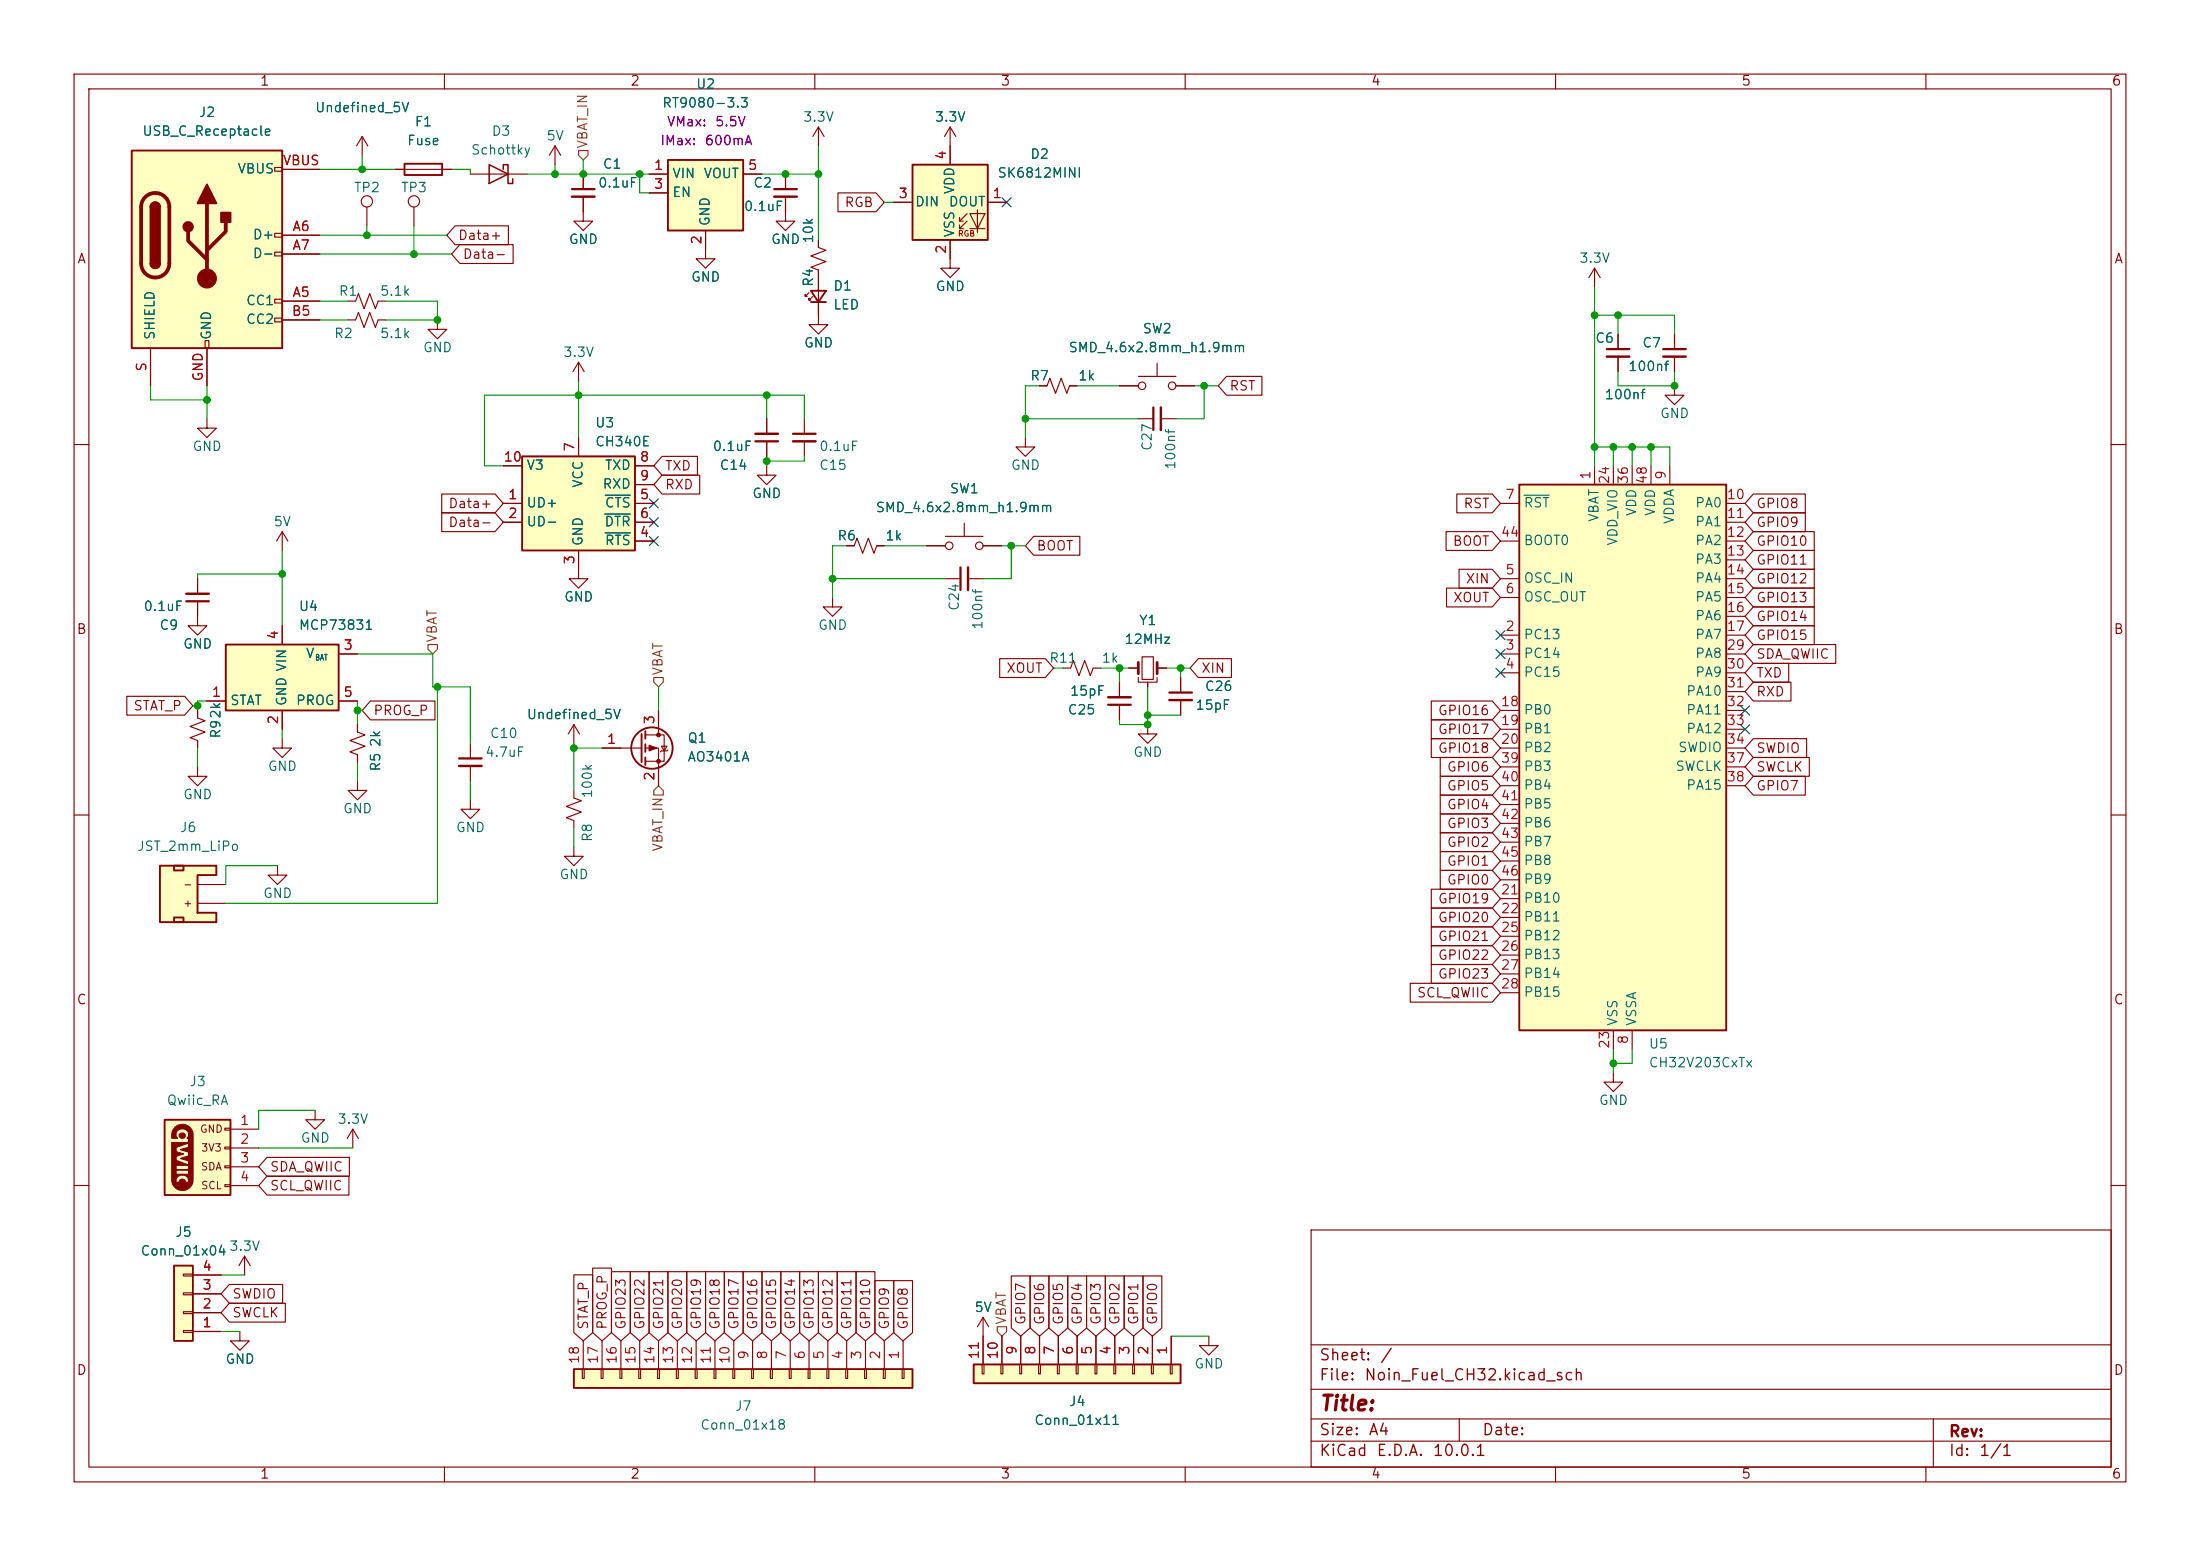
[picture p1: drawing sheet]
<svg xmlns="http://www.w3.org/2000/svg" width="297mm" height="210mm" viewBox="0 0 297 210" stroke-linecap="round" stroke-linejoin="round" font-family="sans-serif">
<g fill="none" stroke="#840000" stroke-width=".15">
<path d="M10 10h277v190h-277zM12 12h273v186h-273zM60 10v2M110 10v2M160 10v2M210 10v2M260 10v2M108.6 56.5v2M108.6 59.6v2M10 60h2M285 60h2M10 110h2"/>
<path d="M285 110h2M10 160h2M177 166h108v32h-108zM285 160h2M60 198v2M110 198v2M160 198v2M177 194.5h108M177 191.5h108M177 187.5h108M177 181.5h108M197 191.5v3"/>
<path d="M210 198v2M260 198v2M261 191.5v6.5"/>
</g>
<path d="M107.1 58.5h3" fill="none" stroke="#840000" stroke-width=".3"/>
<path d="M107.1 59.6h3" fill="none" stroke="#840000" stroke-width=".33"/>
<path d="M123.2 22.2h10.1v10.2h-10.1z" fill="#ffffc2"/>
<g fill="none" stroke="#840000" stroke-width=".15">
<path d="M128.3 19.7v2.5M106 28.6v1.2h1.3l-1.3 1.3-1.2-1.3h1.2M120.6 27.3h2.6M128.3 32.4v2.5M129.5 29.8h.5M129.5 30.9h.5M130.6 28.8l-1.1 1v-.5M130.6 29.8l-1.1 1.1v-.5M130.9 28.8h2.1l-1 2.1zM130.9 30.9h2.1M132 28.3v3.1M133.3 27.3h2.6"/>
<path d="M215.3 36.2l-.8 1.3M215.3 36.2l.7 1.3M215.3 36.2v2.5M153.7 56.5h2M156.7 56.5h2M226.1 52.1v1.2h1.2l-1.2 1.3-1.3-1.3h1.3M226.1 45.1v2M226.1 48.1v2.1M114.3 73.7h1l.4-1.1 .8 2.1 .7-2.1 .8 2.1 .4-1h1M125.1 73.7h2.5M127.6 78.1h2.1M127.6 72.4h5.1"/>
<path d="M130.2 70.6v1.8M130.7 78.1h2M132.7 73.7h2.6M151.1 92.1v2M151.1 95.1v2.1"/>
<circle cx="128.1" cy="73.7" r=".51"/>
<circle cx="132.2" cy="73.7" r=".51"/>
</g>
<path d="M123.2 22.2h10.1v10.2h-10.1z" fill="none" stroke="#840000" stroke-width=".25"/>
<path d="M155.7 55v3M224.5 47.1h3.1M129.7 76.6v3M149.6 95.1h3.1" fill="none" stroke="#840000" stroke-width=".3"/>
<path d="M156.7 55v3M224.5 48.1h3.1M130.7 76.6v3M149.6 94.1h3.1" fill="none" stroke="#840000" stroke-width=".33"/>
<path d="M90.2 21.6h10.1v9.5h-10.1z" fill="#ffffc2"/>
<path d="M90.2 21.6h10.1v9.5h-10.1z" fill="none" stroke="#840000" stroke-width=".25"/>
<g fill="none" stroke="#840000" stroke-width=".15">
<path d="M48.9 18.4l-.8 1.3M48.9 18.4l.8 1.3M48.9 18.4v2.6M128.3 17.1l-.8 1.3M128.3 17.1l.7 1.3M128.3 17.1v2.6M78.7 26.5v3.3h1.3l-1.3 1.3-1.2-1.3h1.2M78.7 23.5v2M87.6 23.5h2.6M87.6 26h2.6M95.2 31.1v3.8h1.3l-1.3 1.3-1.2-1.3h1.2M100.3 23.5h2.6"/>
<path d="M110.5 32.4v1l1 .4-2 .7 2 .8-2 .8 1 .3v1.1M140.3 52.1h1.1l.3-1 .8 2 .8-2 .7 2 .4-1h1M151.1 52.1h2.6M153.7 50.8h5M156.2 49v1.8M158.7 52.1h2.6M218.4 45.1v2M218.4 48.1v2.1M77.5 97.8l-.8 1.3M77.5 97.8l.7 1.3M77.5 97.8v2.5M152.4 90.2h1.3"/>
<path d="M153.7 91.4v.7h2.5v-.7M154.2 88.6h1.5v3.1h-1.5zM154.9 97.8v1.3h1.3l-1.3 1.2-1.2-1.2h1.2M154.9 92.1v.6M156.2 90.2h1.3M159.4 91.4v2.1M159.4 94.5v2M217.8 144.8v1.3h1.3l-1.3 1.2-1.3-1.2h1.3M132.7 177.8l-.7 1.3M132.7 177.8l.8 1.3M132.7 177.8v2.5"/>
<circle cx="154.2" cy="52.1" r=".51"/>
<circle cx="158.2" cy="52.1" r=".51"/>
</g>
<path d="M77.2 25.5h3.1M216.9 47.1h3.1M157.9 93.5h3" fill="none" stroke="#840000" stroke-width=".3"/>
<path d="M77.2 26.5h3.1M216.9 48.1h3.1M157.9 94.5h3" fill="none" stroke="#840000" stroke-width=".33"/>
<path d="M153.7 89.4v1.5M156.2 89.4v1.5" fill="none" stroke="#840000" stroke-width=".38"/>
<path d="M131.4 184.2h28v2.5h-28z" fill="#ffffc2"/>
<path d="M54.6 22.1h5.1v1.5h-5.1zM109.5 39.2h2l-1 1.6zM109.5 40.8h2M131.4 184.2h28v2.5h-28z" fill="none" stroke="#840000" stroke-width=".25"/>
<g fill="none" stroke="#840000" stroke-width=".15">
<path d="M53.3 22.9h7.7M106 23.5v2M106 26.5v2.1M109.2 39.5l-.5 .5v-.2v.2h.3M110.5 37.5v6.3h1.3l-1.3 1.3-1.3-1.3h1.3M128.3 34.9v1.3h1.2l-1.2 1.3-1.3-1.3h1.3M109.7 40l-.5 .5v-.2v.2h.3M138.4 59.1v1.2h1.3l-1.3 1.3-1.2-1.3h1.2M143.5 90.2h1l.4-1 .8 2 .7-2 .8 2 .4-1h1M132.6 184.2h.2v1.2h-.2zM132.7 180.3v3.9M135.1 184.2h.3v1.2h-.3z"/>
<path d="M135.3 180.3v3.9M137.7 184.2h.2v1.2h-.2zM137.8 180.3v3.9M140.2 184.2h.3v1.2h-.3zM140.3 180.3v3.9M142.7 184.2h.3v1.2h-.3zM142.9 180.3v3.9M145.3 184.2h.2v1.2h-.2zM145.4 180.3v3.9M147.8 184.2h.3v1.2h-.3zM148 180.3v3.9M150.4 184.2h.2v1.2h-.2z"/>
<path d="M150.5 180.3v3.9M152.9 184.2h.3v1.2h-.3zM153 180.3v3.9M155.4 184.2h.3v1.2h-.3zM155.6 180.3v3.9M158 184.2h.2v1.2h-.2zM158.1 180.3v3.9M163.2 180.3v1.3h1.3l-1.3 1.3-1.3-1.3h1.3"/>
</g>
<path d="M104.5 25.5h3.1" fill="none" stroke="#840000" stroke-width=".3"/>
<path d="M104.5 26.5h3.1" fill="none" stroke="#840000" stroke-width=".33"/>
<path d="M205.1 65.4h27.9v73.7h-27.9z" fill="#ffffc2"/>
<path d="M205.1 65.4h27.9v73.7h-27.9z" fill="none" stroke="#840000" stroke-width=".25"/>
<g fill="none" stroke="#840000" stroke-width=".15">
<path d="M110.5 17.1l-.8 1.3M110.5 17.1l.8 1.3M110.5 17.1v2.6M103.5 56.5v2M103.5 59.6v2M78.1 76.8v1.3h1.3l-1.3 1.3-1.3-1.3h1.3M103.5 62.9v1.2h1.3l-1.3 1.3-1.3-1.3h1.3M202.6 73h2.5M202.6 78.1h2.5M202.6 67.9h2.5M215.3 62.9v2.5M217.8 62.9v2.5"/>
<path d="M220.3 62.9v2.5M222.9 62.9v2.5M225.4 62.9v2.5M233 73h2.6M233 78.1h2.6M233 67.9h2.6M233 70.5h2.6M233 75.6h2.6M112.4 80.6v1.3h1.3l-1.3 1.3-1.3-1.3h1.3M202.6 85.7h2.5M202.6 88.3h2.5M202.6 90.8h2.5"/>
<path d="M202.6 80.6h2.5M202.6 95.9h2.5M202.6 98.4h2.5M233 85.7h2.6M233 88.3h2.6M233 90.8h2.6M233 80.6h2.6M233 83.2h2.6M233 95.9h2.6M233 98.4h2.6M233 93.3h2.6M202.6 101h2.5"/>
<path d="M202.6 103.5h2.5M202.6 106h2.5M202.6 108.6h2.5M202.6 111.1h2.5M202.6 113.7h2.5M202.6 116.2h2.5M202.6 118.7h2.5M233 101h2.6M233 103.5h2.6M233 106h2.6M202.6 121.3h2.5M202.6 123.8h2.5"/>
<path d="M202.6 126.4h2.5M202.6 128.9h2.5M202.6 131.4h2.5M202.6 134h2.5M217.8 139.1v2.5M220.3 139.1v2.5"/>
</g>
<path d="M205.7 66.8h3.4" fill="none" stroke="#006464" stroke-width=".15"/>
<path d="M102 59.6h3" fill="none" stroke="#840000" stroke-width=".3"/>
<path d="M102 58.5h3" fill="none" stroke="#840000" stroke-width=".33"/>
<path d="M70.5 61.6h15.2v12.7h-15.2z" fill="#ffffc2"/>
<path d="M70.5 61.6h15.2v12.7h-15.2z" fill="none" stroke="#840000" stroke-width=".25"/>
<path d="M78.1 59.1v2.5M67.9 67.9h2.6M67.9 70.5h2.6M67.9 62.9h2.6M78.1 74.3v2.5M85.7 67.9h2.6M85.7 70.5h2.6M85.7 73h2.6M85.7 62.9h2.6M85.7 65.4h2.6" fill="none" stroke="#840000" stroke-width=".15"/>
<path d="M81.6 69.4h3.5M81.7 71.9h3.4M81.7 66.8h3.4" fill="none" stroke="#006464" stroke-width=".15"/>
<path d="M30.5 87h15.2v8.9h-15.2z" fill="#ffffc2"/>
<path d="M30.5 87h15.2v8.9h-15.2z" fill="none" stroke="#840000" stroke-width=".25"/>
<path d="M26.7 78.1v2M38.1 71.8v2.5M38.1 71.8l-.8 1.2M38.1 71.8l.8 1.2M26.7 81.2v3.3h1.2l-1.2 1.2-1.3-1.2h1.3M26.7 95.9v1l1 .4-2 .7 2 .8-2 .8 1 .3v1.1M27.9 94.6h2.6M38.1 99.7v1.3h1.3l-1.3 1.2-1.3-1.2h1.3M38.1 84.5v2.5M38.1 95.9v2.5M45.7 94.6h2.6M45.7 88.3h2.6" fill="none" stroke="#840000" stroke-width=".15"/>
<path d="M25.1 81.2h3.1" fill="none" stroke="#840000" stroke-width=".3"/>
<path d="M25.1 80.1h3.1" fill="none" stroke="#840000" stroke-width=".33"/>
<path d="M22.2 151.1h8.9v10.2h-8.9z" fill="#ffffc2"/>
<g fill="#840000" stroke="#840000" stroke-width=".14">
<path d="M23.6 152.2a1.46 1.46 0 0 1 2.5 .8v6.3a1.45 1.45 0 0 1-1.4 1.4 1.45 1.45 0 0 1-1.5-1.3v-5.2h2.2v.1l-1.6 .6v.5l1 .3-1 .4v2.4h.8v.1a.8 .8 0 0 0-.8 1h.4a.4 .4 0 0 1 .4-.5 .4 .4 0 0 1 .4 .5h.5a.82 .82 0 0 0-.9-1v-.1h.8v-.6h-1.6v-.1h1.6v-.5h-1.6v-.7l1.6 .6v-.5l-1.1-.3 1.1-.4v-.5l-1.1-.3 1.1-.4v-1.2h-.2a.82 .82 0 0 0-.4-1.3 .82 .82 0 0 0-1 .8l.2 .5h-.8l.1-.9z"/>
<circle cx="24.6" cy="153.3" r=".4"/>
</g>
<path d="M22.2 151.1h8.9v10.2h-8.9z" fill="none" stroke="#840000" stroke-width=".25"/>
<path d="M30.4 159.9h.7v.2h-.7zM30.4 157.4h.7v.2h-.7zM30.4 154.8h.7v.3h-.7zM30.4 152.3h.7v.2h-.7zM31.1 152.4h3.8M31.1 154.9h3.8M31.1 157.5h3.8M42.5 149.9v1.2h1.3l-1.3 1.3-1.2-1.3h1.2M47.6 152.4l-.7 1.3M47.6 152.4l.8 1.3M47.6 152.4v2.5M31.1 160h3.8" fill="none" stroke="#840000" stroke-width=".15"/>
<path d="M21.6 116.8h7.6v1.3h-2.5v5.1h2.5v1.3h-7.6z" fill="#ffffc2"/>
<path d="M21.6 116.8h7.6v1.3h-2.5v5.1h2.5v1.3h-7.6zM23.5 116.8h1.3v.7h-1.3zM23.5 123.8h1.3v.7h-1.3z" fill="none" stroke="#840000" stroke-width=".25"/>
<path d="M27.9 56.5v1.3h1.3l-1.3 1.3-1.2-1.3h1.2M48.3 97.8v1l1 .4-2.1 .7 2.1 .8-2.1 .8 1.1 .4v1M26.7 103.5v1.3h1.2l-1.2 1.2-1.3-1.2h1.3M26.7 119.4h3.8M37.5 116.8v1.3h1.2l-1.2 1.3-1.3-1.3h1.3M48.3 105.4v1.3h1.2l-1.2 1.3-1.3-1.3h1.3M63.5 108v1.2h1.3l-1.3 1.3-1.3-1.3h1.3M63.5 100.3v2.1M63.5 103.4v2M26.7 121.9h3.8" fill="none" stroke="#840000" stroke-width=".15"/>
<path d="M62 102.4h3" fill="none" stroke="#840000" stroke-width=".3"/>
<path d="M62 103.4h3" fill="none" stroke="#840000" stroke-width=".33"/>
<path d="M23.5 170.8h2.5v10.2h-2.5z" fill="#ffffc2"/>
<path d="M23.5 170.8h2.5v10.2h-2.5z" fill="none" stroke="#840000" stroke-width=".25"/>
<path d="M24.8 179.6h1.2v.2h-1.2zM24.8 177h1.2v.3h-1.2zM24.8 174.5h1.2v.3h-1.2zM24.8 172h1.2v.2h-1.2zM26 179.7h3.8M26 177.2h3.8M26 174.6h3.8M26 172.1h3.8M32.4 179.7v1.3h1.3l-1.3 1.2-1.3-1.2h1.3M33 169.5l-.7 1.3M33 169.5l.8 1.3M33 169.5v2.6" fill="none" stroke="#840000" stroke-width=".15"/>
<path d="M77.5 184.8h45.7v2.5h-45.7z" fill="#ffffc2"/>
<g fill="none" stroke="#840000" stroke-width=".25">
<path d="M86.6 99.1v3.8M87.1 98.7v1M87.1 100.5v1M87.1 102.2v1.1M77.5 184.8h45.7v2.5h-45.7z"/>
<circle cx="88" cy="101" r="2.79"/>
</g>
<g fill="none" stroke="#840000" stroke-width=".15">
<path d="M74.9 19.7l-.7 1.3M74.9 19.7l.8 1.3M74.9 19.7v2.5M55.9 27.9v2.6M63.5 23.5h7.6M47 40.6h1l.4-1 .7 2.1 .8-2.1 .8 2.1 .4-1.1h1M59.1 43.2v1.3h1.2l-1.2 1.2-1.3-1.2h1.3M78.1 48.9l-.8 1.3M78.1 48.9l.8 1.3M78.1 48.9v2.5M87.1 99.2h2.6v3.5h-2.6M88.9 95.9v3.3"/>
<path d="M77.5 114.3v1.3h1.2l-1.2 1.2-1.3-1.2h1.3M77.5 106.7v1l1 .4-2 .7 2 .8-2 .8 1 .3v1.1M81.3 101h5.3M87.1 101h1.8v5M89.3 100.7h.7l-.3 .6zM90.2 101.2l-.2 .1h-.7l-.1 .2M78.6 184.8h.3v1.3h-.3zM78.7 181v3.8M81.2 184.8h.2v1.3h-.2zM81.3 181v3.8M83.7 184.8h.2v1.3h-.2zM83.8 181v3.8"/>
<path d="M86.2 184.8h.3v1.3h-.3zM86.4 181v3.8M88.8 184.8h.2v1.3h-.2zM88.9 181v3.8M91.3 184.8h.3v1.3h-.3zM91.4 181v3.8M93.9 184.8h.2v1.3h-.2zM94 181v3.8M96.4 184.8h.2v1.3h-.2zM96.5 181v3.8M98.9 184.8h.3v1.3h-.3zM99.1 181v3.8"/>
<path d="M101.5 184.8h.2v1.3h-.2zM101.6 181v3.8M104 184.8h.3v1.3h-.3zM104.1 181v3.8M106.6 184.8h.2v1.3h-.2zM106.7 181v3.8M109.1 184.8h.2v1.3h-.2zM109.2 181v3.8M111.6 184.8h.3v1.3h-.3zM111.8 181v3.8M114.2 184.8h.2v1.3h-.2zM114.3 181v3.8"/>
<path d="M116.7 184.8h.3v1.3h-.3zM116.8 181v3.8M119.3 184.8h.2v1.3h-.2zM119.4 181v3.8M121.8 184.8h.2v1.3h-.2zM121.9 181v3.8"/>
<circle cx="55.9" cy="27.2" r=".76"/>
</g>
<g fill="#840000" stroke="#840000" stroke-width=".15">
<path d="M87.6 100.6l1 .4-1 .3z"/>
<circle cx="88.9" cy="99.2" r=".25"/>
<circle cx="88.9" cy="102.7" r=".25"/>
</g>
<path d="M66 22.2l2.6 1.3-2.6 1.3zM67.9 22.9v-.7h.7v2.6h.6v-.7" fill="none" stroke="#840000" stroke-width=".2"/>
<path d="M17.8 20.3h20.3v26.7h-20.3z" fill="#ffffc2"/>
<g fill="none" stroke="#840000" stroke-width=".15">
<path d="M128.3 19.7v2.5M37.1 22.6h1v.5h-1zM37.1 31.5h1v.5h-1zM37.1 34h1v.5h-1zM38.1 31.8h5.1M38.1 34.3h5.1M38.1 22.9h5.1M49.5 27.9v2.6M53.3 22.9h1.3M59.7 22.9h1.3M61.4 30.5h7.2v2.5h-7.2l-1.1-1.2zM62.1 33h7.2v2.6h-7.2l-1.1-1.3z"/>
<path d="M78.7 23.5v2M78.7 26.5v2.1M87.6 23.5h2.6M87.6 26h2.6M95.2 31.1v2.6M100.3 23.5h2.6M106 23.5v2M106 26.5v2.1M110.5 32.4v1M110.5 36.4v2.8M113.1 26h5.2l1.1 1.3-1.1 1.3h-5.2zM120.6 27.3h2.6"/>
<path d="M128.3 32.4v2.5M133.3 27.3h2.6M20.3 47v5.1M27.7 46h.5v1h-.5zM27.9 47v5.1M37.1 40.4h1v.5h-1zM37.1 42.9h1v.5h-1zM38.1 40.6h5.1M38.1 43.2h5.1M47 43.2h1l.4-1 .7 2 .8-2 .8 2 .4-1h1M78.1 59.1v2.5M103.5 56.5v2"/>
<path d="M103.5 59.6v2M110.5 40.8v1.7M140.3 52.1h1.1M144.4 52.1h1M151.1 52.1h2.6M158.7 52.1h2.6M165.6 50.8h4.8v2.5h-4.8l-1.1-1.2zM218.4 45.1v2M218.4 48.1v2.1M226.1 45.1v2M226.1 48.1v2.1M26.7 78.1v2"/>
<path d="M59.6 66.7h7.2l1.1 1.2-1.1 1.3h-7.2zM59.6 69.2h7.2l1.1 1.3-1.1 1.3h-7.2zM67.9 67.9h2.6M67.9 70.5h2.6M67.9 62.9h2.6M78.1 74.3v2.5M85.7 67.9h2.6M85.7 70.5h2.6M85.7 73h2.6M85.7 62.9h2.6M85.7 65.4h2.6M89.4 61.6h4.8v2.5h-4.8l-1.1-1.2z"/>
<path d="M89.4 64.1h5.1v2.6h-5.1l-1.1-1.3zM114.3 73.7h1M118.4 73.7h1M125.1 73.7h2.5M132.7 73.7h2.6M139.5 72.4h6.3v2.5h-6.3l-1.1-1.2zM195.2 71.8h6.3l1.1 1.2-1.1 1.3h-6.3zM195.3 79.4h6.2l1.1 1.2-1.1 1.3h-6.2zM196.7 66.7h4.8l1.1 1.2-1.1 1.3h-4.8zM197 76.8h4.5l1.1 1.3-1.1 1.3h-4.5zM236.7 76.8h8.2v2.6h-8.2l-1.1-1.3zM236.7 79.4h8.2v2.5h-8.2l-1.1-1.3z"/>
<path d="M236.7 69.2h7v2.6h-7l-1.1-1.3zM236.7 66.7h7v2.5h-7l-1.1-1.3zM236.7 74.3h8.2v2.5h-8.2l-1.1-1.2zM236.7 71.8h8.2v2.5h-8.2l-1.1-1.3zM17.1 94h7.8l1.1 1.3-1.1 1.2h-7.8zM26.7 81.2v2M26.7 95.9v1M26.7 99.9v1.1M27.9 94.6h2.6M38.1 84.5v2.5M38.1 95.9v2.5M45.7 94.6h2.6"/>
<path d="M45.7 88.3h2.6M48.3 97.8v1M50 94.6h8.7v2.6h-8.7l-1.1-1.3zM88.9 95.9v2.5M135 88.9h6.1l1.1 1.3-1.1 1.2h-6.1zM151.1 92.1v2M151.1 95.1v2.1M152.4 90.2h1.3M154.9 92.1v.6M156.2 90.2h1.3M159.4 91.4v2.1M159.4 94.5v2"/>
<path d="M161.8 88.9h4.4v2.5h-4.4l-1.1-1.2zM193.2 97.2h8.3l1.1 1.2-1.1 1.3h-8.3zM193.2 99.7h8.3l1.1 1.3-1.1 1.2h-8.3zM193.2 94.6h8.3l1.1 1.3-1.1 1.3h-8.3zM236.7 81.9h8.2v2.6h-8.2l-1.1-1.3zM236.7 89.5h4.8v2.6h-4.8l-1.1-1.3zM236.7 84.5h8.2v2.5h-8.2l-1.1-1.3zM236.7 87h11.1v2.5h-11.1l-1.1-1.2zM236.7 99.7h7.2v2.5h-7.2l-1.1-1.2zM236.7 92.1h5.1v2.5h-5.1l-1.1-1.3zM48.3 101.9v1M81.3 101h2.5"/>
<path d="M88.9 103.5v2.5M194.4 117.5h7.1l1.1 1.2-1.1 1.3h-7.1zM194.4 102.2h7.1l1.1 1.3-1.1 1.3h-7.1zM194.4 104.8h7.1l1.1 1.2-1.1 1.3h-7.1zM194.4 112.4h7.1l1.1 1.3-1.1 1.2h-7.1zM194.4 109.9h7.1l1.1 1.2-1.1 1.3h-7.1zM194.4 107.3h7.1l1.1 1.3-1.1 1.3h-7.1zM194.4 114.9h7.1l1.1 1.3-1.1 1.3h-7.1zM236.7 102.2h7.6v2.6h-7.6l-1.1-1.3zM236.7 104.8h7v2.5h-7l-1.1-1.3zM190.4 132.7h11.1l1.1 1.3-1.1 1.3h-11.1zM193.2 120h8.3l1.1 1.3-1.1 1.3h-8.3z"/>
<path d="M193.2 122.6h8.3l1.1 1.2-1.1 1.3h-8.3zM193.2 125.1h8.3l1.1 1.3-1.1 1.2h-8.3zM193.2 130.2h8.3l1.1 1.2-1.1 1.3h-8.3zM193.2 127.6h8.3l1.1 1.3-1.1 1.3h-8.3zM36 158.7h11.1v2.6h-11.1l-1.1-1.3zM36 156.2h11.2v2.6h-11.2l-1.1-1.3zM26 179.7h3.8M26 177.2h3.8M26 174.6h3.8M26 172.1h3.8M31 173.4h7.2v2.5h-7.2l-1.2-1.3zM31 175.9h7.5v2.5h-7.5l-1.2-1.2z"/>
<path d="M77.5 172.1h2.5v7.8l-1.3 1.1-1.2-1.1zM80 171.2h2.6v8.7l-1.3 1.1-1.3-1.1zM82.5 171.6h2.6v8.3l-1.3 1.1-1.3-1.1zM85.1 171.6h2.5v8.3l-1.2 1.1-1.3-1.1zM87.6 171.6h2.6v8.3l-1.3 1.1-1.3-1.1zM90.2 171.6h2.5v8.3l-1.3 1.1-1.2-1.1zM92.7 171.6h2.6v8.3l-1.3 1.1-1.3-1.1zM95.2 171.6h2.6v8.3l-1.3 1.1-1.3-1.1zM97.8 171.6h2.5v8.3l-1.2 1.1-1.3-1.1zM100.3 171.6h2.6v8.3l-1.3 1.1-1.3-1.1zM102.9 171.6h2.5v8.3l-1.3 1.1-1.2-1.1zM105.4 171.6h2.6v8.3l-1.3 1.1-1.3-1.1z"/>
<path d="M107.9 171.6h2.6v8.3l-1.3 1.1-1.3-1.1zM110.5 171.6h2.5v8.3l-1.2 1.1-1.3-1.1zM113 171.6h2.6v8.3l-1.3 1.1-1.3-1.1zM115.6 171.6h2.5v8.3l-1.3 1.1-1.2-1.1zM118.1 172.8h2.6v7.1l-1.3 1.1-1.3-1.1zM120.6 172.8h2.6v7.1l-1.3 1.1-1.3-1.1zM136.5 172.2h2.6v7l-1.3 1.1-1.3-1.1zM139.1 172.2h2.5v7l-1.3 1.1-1.2-1.1zM141.6 172.2h2.5v7l-1.2 1.1-1.3-1.1zM144.1 172.2h2.6v7l-1.3 1.1-1.3-1.1zM146.7 172.2h2.5v7l-1.2 1.1-1.3-1.1zM149.2 172.2h2.6v7l-1.3 1.1-1.3-1.1z"/>
<path d="M151.8 172.2h2.5v7l-1.3 1.1-1.2-1.1zM154.3 172.2h2.5v7l-1.2 1.1-1.3-1.1zM132.7 180.3v3.9M135.3 180.3v3.9M137.8 180.3v3.9M140.3 180.3v3.9M142.9 180.3v3.9M145.4 180.3v3.9M148 180.3v3.9M150.5 180.3v3.9M153 180.3v3.9M155.6 180.3v3.9"/>
<path d="M158.1 180.3v3.9"/>
<circle cx="49.5" cy="27.2" r=".76"/>
</g>
<path d="M17.8 20.3h20.3v26.7h-20.3zM20.3 27.9a.64 .64 0 0 1 .7-.6 .64 .64 0 0 1 .6 .6M20.3 35.6a.64 .64 0 0 0 .7 .6 .64 .64 0 0 0 .6-.6" fill="none" stroke="#840000" stroke-width=".25"/>
<path d="M19.6 26.6a1.9 1.9 0 0 1 2.1-.4 1.9 1.9 0 0 1 1.2 1.7v7.7a1.91 1.91 0 0 1-1.9 1.9 1.91 1.91 0 0 1-2-1.9v-7.7a1.9 1.9 0 0 1 .6-1.3zM25.4 31.2v1.3l2.5 2.6M27.9 27.4v10.2M30.5 30v1.2l-2.6 2.6" fill="none" stroke="#840000" stroke-width=".51"/>
<g fill="#840000" stroke="#840000" stroke-width=".25">
<path d="M20.3 27.9h1.3v7.7h-1.3z"/>
<path d="M20.5 27.5a.64 .64 0 0 1 .7-.1 .64 .64 0 0 1 .4 .5h-1.3z"/>
<path d="M20.3 35.6h1.3a.64 .64 0 0 1-.6 .6 .64 .64 0 0 1-.7-.6z"/>
<path d="M27.9 24.9l1.3 2.5h-2.5z"/>
<path d="M29.8 28.7h1.3v1.3h-1.3z"/>
<circle cx="25.4" cy="30.6" r=".63"/>
</g>
<circle cx="27.9" cy="37.6" r="1.27" fill="#840000" stroke="#840000" stroke-width=".15"/>
<path d="M78.1 20.3h1.3v.7l-.7 .6-.6-.6zM57.8 87h1.3v.6l-.7 .7-.6-.7zM88.3 91.4h1.2v.7l-.6 .6-.6-.6zM88.9 106l.6 .7v.6h-1.2v-.6zM134.6 179.1h1.3v.6l-.6 .6-.7-.6z" fill="none" stroke="#725600" stroke-width=".15"/>
<g fill="none" stroke="#009600" stroke-width=".15">
<path d="M110.5 19.7v12.7M43.2 34.3h17.8M43.2 22.9h10.1M43.2 31.8h17.1M48.9 21v1.9M49.5 30.5v1.3M55.9 30.5v3.8M61 22.9h2.5v.6M71.1 23.5h16.5M74.9 22.2v1.3M78.7 21.6v1.9M86.4 23.5v2.5h1.2"/>
<path d="M102.9 23.5h7.6M119.4 27.3h1.2M215.3 38.7v24.2M20.3 52.1v1.9h7.6M27.9 52.1v4.4M43.2 40.6h3.8M43.2 43.2h3.8M52.1 40.6h7v2.6h-7M78.1 51.4v7.7M103.5 53.3v3.2M108.6 56.5v-3.2h-43.2v9.6h2.5M138.4 56.5h15.3"/>
<path d="M140.3 52.1h-1.9v7M145.4 52.1h5.7M161.3 52.1h3.2M162.6 52.1v4.4h-3.9M215.3 42.5h10.8v2.6M218.4 50.2v1.9h7.7v-1.9M218.4 42.5v2.6M38.1 74.3v10.2M38.1 77.5h-11.4v.6M103.5 61.6v1.3M108.6 61.6v.6h-5.1M112.4 78.1h15.2"/>
<path d="M114.3 73.7h-1.9v6.9M119.4 73.7h5.7M135.3 73.7h3.1M136.5 73.7v4.4h-3.8M215.3 60.3h10.1v2.6M217.8 60.3v2.6M220.3 60.3v2.6M222.9 60.3v2.6M26 95.3h.7M27.9 94.6h-1.2v1.3M38.1 98.4v1.3M48.3 88.3h10.1v4.4h5.1v7.6"/>
<path d="M48.3 95.9h.6M48.3 94.6v3.2M59.1 92.7v29.2h-28.6M88.9 92.7v3.2M142.2 90.2h1.3M148.6 90.2h3.8M151.1 90.2v1.9M154.9 96.5h4.5M154.9 92.7v5.1h-3.8v-.6M157.5 90.2h3.2M159.4 90.2v1.2M26.7 101v2.5"/>
<path d="M37.5 116.8h-7v2.6M48.3 102.9v2.5M63.5 105.4v2.6M77.5 100.3v6.4M77.5 111.8v2.5M77.5 101h3.8M34.9 154.9h12.7M42.5 149.9h-7.6v2.5M217.8 141.6v3.2M220.3 141.6v1.9h-2.5M29.8 172.1h3.2M29.8 179.7h2.6"/>
<path d="M158.1 180.3h5.1"/>
</g>
<g fill="none" stroke="#000084" stroke-width=".15">
<path d="M135.3 26.7l1.2 1.2M136.5 26.7l-1.2 1.2M87.7 69.9l1.2 1.2M87.7 67.3l1.2 1.3M87.7 72.4l1.2 1.2M88.9 69.9l-1.2 1.2M88.9 67.3l-1.2 1.3M88.9 72.4l-1.2 1.2M202 90.2l1.2 1.2M202 87.7l1.2 1.2M202 85.1l1.2 1.2M203.2 90.2l-1.2 1.2"/>
<path d="M203.2 87.7l-1.2 1.2M203.2 85.1l-1.2 1.2M235 97.8l1.2 1.2M235 95.3l1.2 1.2M236.2 97.8l-1.2 1.2M236.2 95.3l-1.2 1.2"/>
</g>
<path d="M81.6 69.4h3.5M81.7 71.9h3.4M81.7 66.8h3.4" fill="none" stroke="#006464" stroke-width=".15"/>
<g fill="#009600" stroke="#009600" stroke-width=".14">
<circle cx="151.1" cy="90.2" r=".46"/>
<circle cx="159.4" cy="90.2" r=".46"/>
<circle cx="136.5" cy="73.7" r=".46"/>
<circle cx="162.6" cy="52.1" r=".46"/>
<circle cx="103.5" cy="62.2" r=".46"/>
<circle cx="215.3" cy="60.3" r=".46"/>
<circle cx="222.9" cy="60.3" r=".46"/>
<circle cx="226.1" cy="52.1" r=".46"/>
<circle cx="218.4" cy="42.5" r=".46"/>
<circle cx="215.3" cy="42.5" r=".46"/>
<circle cx="217.8" cy="60.3" r=".46"/>
<circle cx="220.3" cy="60.3" r=".46"/>
<circle cx="217.8" cy="143.5" r=".46"/>
<circle cx="154.9" cy="97.8" r=".46"/>
<circle cx="154.9" cy="96.5" r=".46"/>
<circle cx="112.4" cy="78.1" r=".46"/>
<circle cx="138.4" cy="56.5" r=".46"/>
<circle cx="86.4" cy="23.5" r=".46"/>
<circle cx="103.5" cy="53.3" r=".46"/>
<circle cx="110.5" cy="23.5" r=".46"/>
<circle cx="106" cy="23.5" r=".46"/>
<circle cx="59.1" cy="92.7" r=".46"/>
<circle cx="77.5" cy="101" r=".46"/>
<circle cx="48.3" cy="95.9" r=".46"/>
<circle cx="38.1" cy="77.5" r=".46"/>
<circle cx="26.7" cy="95.3" r=".46"/>
<circle cx="55.9" cy="34.3" r=".46"/>
<circle cx="59.1" cy="43.2" r=".46"/>
<circle cx="78.1" cy="53.3" r=".46"/>
<circle cx="74.9" cy="23.5" r=".46"/>
<circle cx="78.7" cy="23.5" r=".46"/>
<circle cx="49.5" cy="31.8" r=".46"/>
<circle cx="48.9" cy="22.9" r=".46"/>
<circle cx="27.9" cy="54" r=".46"/>
</g>
<text font-size="2" fill="#840000" x="178" y="190.9">Title:</text>
<g font-size="1.5" fill="#840000">
<text x="178" y="184">Sheet:</text>
<text x="186.2" y="184">/</text>
<text x="178" y="186.7">File:</text>
<text x="184.1" y="186.7">Noin_Fuel_CH32.kicad_sch</text>
<text x="178" y="196.9">KiCad</text>
<text x="178" y="194.1">Size:</text>
<text x="184.7" y="194.1">A4</text>
<text x="185.7" y="196.9">E.D.A.</text>
<text x="193.3" y="196.9">10.0.1</text>
<text x="200" y="194.1">Date:</text>
<text x="263" y="194.3">Rev:</text>
<text x="263" y="196.9">Id:</text>
<text x="267.1" y="196.9">1/1</text>
</g>
<g font-size="1.3" fill="#840000">
<text x="35" y="11.9">1</text>
<text x="85" y="11.9">2</text>
<text x="135" y="11.9">3</text>
<text x="185" y="11.9">4</text>
<text x="235" y="11.9">5</text>
<text x="285" y="11.9">6</text>
<text x="113.9" y="28.3">RGB</text>
<text x="10.3" y="35.9">A</text>
<text x="61.8" y="32.7">Data+</text>
<text x="62.4" y="35.2">Data-</text>
<text x="285.3" y="35.9">A</text>
<text x="165.9" y="53">RST</text>
<text x="89.7" y="63.8">TXD</text>
<text x="60.4" y="68.9">Data+</text>
<text x="60.4" y="71.4">Data-</text>
<text x="89.7" y="66.4">RXD</text>
<text x="197.5" y="68.9">RST</text>
<text x="237" y="71.4">GPIO9</text>
<text x="237" y="68.9">GPIO8</text>
<text x="139.9" y="74.6">BOOT</text>
<text x="196" y="74">BOOT</text>
<text x="237" y="76.5">GPIO11</text>
<text x="237" y="74">GPIO10</text>
<text x="196.1" y="81.6">XOUT</text>
<text x="197.8" y="79.1">XIN</text>
<text x="237" y="79.1">GPIO12</text>
<text x="237" y="81.6">GPIO13</text>
<text x="10.3" y="85.9">B</text>
<text x="237" y="84.1">GPIO14</text>
<text x="237" y="86.7">GPIO15</text>
<text x="237" y="89.2">SDA_QWIIC</text>
<text x="285.3" y="85.9">B</text>
<text x="135.8" y="91.1">XOUT</text>
<text x="162.1" y="91.1">XIN</text>
<text x="237" y="91.8">TXD</text>
<text x="237" y="94.3">RXD</text>
<text x="17.9" y="96.2">STAT_P</text>
<text x="50.3" y="96.8">PROG_P</text>
<text x="194" y="99.4">GPIO17</text>
<text x="194" y="101.9">GPIO18</text>
<text x="194" y="96.8">GPIO16</text>
<text x="237" y="101.9">SWDIO</text>
<text x="195.2" y="104.5">GPIO6</text>
<text x="195.2" y="107">GPIO5</text>
<text x="237" y="104.5">SWCLK</text>
<text x="237" y="107">GPIO7</text>
<text x="195.2" y="112.1">GPIO3</text>
<text x="195.2" y="109.5">GPIO4</text>
<text x="195.2" y="119.7">GPIO0</text>
<text x="195.2" y="114.6">GPIO2</text>
<text x="195.2" y="117.2">GPIO1</text>
<text x="194" y="122.2">GPIO19</text>
<text x="194" y="124.8">GPIO20</text>
<text x="194" y="127.3">GPIO21</text>
<text x="194" y="129.9">GPIO22</text>
<text x="10.3" y="135.9">C</text>
<text x="191.2" y="134.9">SCL_QWIIC</text>
<text x="194" y="132.4">GPIO23</text>
<text x="285.3" y="135.9">C</text>
<text x="36.4" y="161">SCL_QWIIC</text>
<text x="36.4" y="158.4">SDA_QWIIC</text>
<text x="31.3" y="175.6">SWDIO</text>
<text x="31.3" y="178.1">SWCLK</text>
<text x="79.7" y="179.5" transform="rotate(-90 79.7 179.5)">STAT_P</text>
<text x="82.2" y="179.5" transform="rotate(-90 82.2 179.5)">PROG_P</text>
<text x="84.8" y="179.5" transform="rotate(-90 84.8 179.5)">GPIO23</text>
<text x="87.3" y="179.5" transform="rotate(-90 87.3 179.5)">GPIO22</text>
<text x="89.9" y="179.5" transform="rotate(-90 89.9 179.5)">GPIO21</text>
<text x="92.4" y="179.5" transform="rotate(-90 92.4 179.5)">GPIO20</text>
<text x="94.9" y="179.5" transform="rotate(-90 94.9 179.5)">GPIO19</text>
<text x="97.5" y="179.5" transform="rotate(-90 97.5 179.5)">GPIO18</text>
<text x="100" y="179.5" transform="rotate(-90 100 179.5)">GPIO17</text>
<text x="102.6" y="179.5" transform="rotate(-90 102.6 179.5)">GPIO16</text>
<text x="105.1" y="179.5" transform="rotate(-90 105.1 179.5)">GPIO15</text>
<text x="107.6" y="179.5" transform="rotate(-90 107.6 179.5)">GPIO14</text>
<text x="110.2" y="179.5" transform="rotate(-90 110.2 179.5)">GPIO13</text>
<text x="112.7" y="179.5" transform="rotate(-90 112.7 179.5)">GPIO12</text>
<text x="115.3" y="179.5" transform="rotate(-90 115.3 179.5)">GPIO11</text>
<text x="117.8" y="179.5" transform="rotate(-90 117.8 179.5)">GPIO10</text>
<text x="120.3" y="179.5" transform="rotate(-90 120.3 179.5)">GPIO9</text>
<text x="122.9" y="179.5" transform="rotate(-90 122.9 179.5)">GPIO8</text>
<text x="138.7" y="178.9" transform="rotate(-90 138.7 178.9)">GPIO7</text>
<text x="141.3" y="178.9" transform="rotate(-90 141.3 178.9)">GPIO6</text>
<text x="143.8" y="178.9" transform="rotate(-90 143.8 178.9)">GPIO5</text>
<text x="146.4" y="178.9" transform="rotate(-90 146.4 178.9)">GPIO4</text>
<text x="148.9" y="178.9" transform="rotate(-90 148.9 178.9)">GPIO3</text>
<text x="151.4" y="178.9" transform="rotate(-90 151.4 178.9)">GPIO2</text>
<text x="154" y="178.9" transform="rotate(-90 154 178.9)">GPIO1</text>
<text x="156.5" y="178.9" transform="rotate(-90 156.5 178.9)">GPIO0</text>
<text x="10.3" y="185.9">D</text>
<text x="285.3" y="185.9">D</text>
<text x="35" y="199.9">1</text>
<text x="85" y="199.9">2</text>
<text x="135" y="199.9">3</text>
<text x="185" y="199.9">4</text>
<text x="235" y="199.9">5</text>
<text x="285" y="199.9">6</text>
</g>
<g font-size="1.3" fill="#006464">
<text x="26.7" y="16.1">J2</text>
<text x="42.4" y="15.5">Undefined_5V</text>
<text x="55.9" y="17.4">F1</text>
<text x="89.3" y="14.8">RT9080-3.3</text>
<text x="93.9" y="12.3">U2</text>
<text x="108.3" y="16.7">3.3V</text>
<text x="126.1" y="16.7">3.3V</text>
<text x="19.1" y="18.6">USB_C_Receptacle</text>
<text x="32" y="23.7">VBUS</text>
<text x="54.9" y="19.9">Fuse</text>
<text x="63.5" y="21.2">Schottky</text>
<text x="66.3" y="18.6">D3</text>
<text x="73.7" y="19.3">5V</text>
<text x="81.3" y="23.1">C1</text>
<text x="139" y="21.7">D2</text>
<text x="47.7" y="26.3">TP2</text>
<text x="54.1" y="26.3">TP3</text>
<text x="80.7" y="25.6">0.1uF</text>
<text x="90.7" y="24.4">VIN</text>
<text x="90.7" y="26.9">EN</text>
<text x="94.9" y="24.4">VOUT</text>
<text x="100.3" y="28.8">0.1uF</text>
<text x="101.6" y="25.6">C2</text>
<text x="123.4" y="28.2">DIN</text>
<text x="128" y="28.2">DOUT</text>
<text x="129.1" y="26.3" transform="rotate(-90 129.1 26.3)">VDD</text>
<text x="134.6" y="24.3">SK6812MINI</text>
<text x="34" y="32.6">D+</text>
<text x="34" y="35.2">D-</text>
<text x="76.7" y="33.2">GND</text>
<text x="96.1" y="30.6" transform="rotate(-90 96.1 30.6)">GND</text>
<text x="104" y="33.2">GND</text>
<text x="110.1" y="32.9" transform="rotate(-90 110.1 32.9)">10k</text>
<text x="129.1" y="32.1" transform="rotate(-90 129.1 32.1)">VSS</text>
<text x="213.1" y="35.8">3.3V</text>
<text x="33.1" y="41.5">CC1</text>
<text x="45.6" y="40.2">R1</text>
<text x="51.2" y="40.2">5.1k</text>
<text x="93.2" y="38.3">GND</text>
<text x="110.1" y="38.8" transform="rotate(-90 110.1 38.8)">R4</text>
<text x="112.4" y="39.5">D1</text>
<text x="126.2" y="39.6">GND</text>
<text x="21.2" y="46" transform="rotate(-90 21.2 46)">SHIELD</text>
<text x="28.8" y="46" transform="rotate(-90 28.8 46)">GND</text>
<text x="33.1" y="44">CC2</text>
<text x="45" y="45.9">R2</text>
<text x="51.2" y="45.9">5.1k</text>
<text x="57" y="47.9">GND</text>
<text x="108.5" y="47.2">GND</text>
<text x="112.4" y="42.1">LED</text>
<text x="144.2" y="47.9">SMD_4.6x2.8mm_h1.9mm</text>
<text x="154.2" y="45.3">SW2</text>
<text x="215.3" y="46.6">C6</text>
<text x="221.6" y="47.2">C7</text>
<text x="75.9" y="48.5">3.3V</text>
<text x="139" y="51.7">R7</text>
<text x="145.5" y="51.7">1k</text>
<text x="219.7" y="50.4">100nf</text>
<text x="80.3" y="58">U3</text>
<text x="216.5" y="54.2">100nf</text>
<text x="224" y="56.7">GND</text>
<text x="25.9" y="61.2">GND</text>
<text x="71" y="63.7">V3</text>
<text x="79" y="65.9" transform="rotate(-90 79 65.9)">VCC</text>
<text x="80.3" y="60.6">CH340E</text>
<text x="81.6" y="63.7">TXD</text>
<text x="96.1" y="61.2">0.1uF</text>
<text x="97.1" y="63.7">C14</text>
<text x="110.5" y="63.7">C15</text>
<text x="110.5" y="61.2">0.1uF</text>
<text x="136.4" y="63.7">GND</text>
<text x="155.8" y="61" transform="rotate(-90 155.8 61)">C27</text>
<text x="159" y="63.5" transform="rotate(-90 159 63.5)">100nf</text>
<text x="36.8" y="71.3">5V</text>
<text x="71" y="68.8">UD+</text>
<text x="71" y="71.3">UD-</text>
<text x="81.3" y="66.3">RXD</text>
<text x="81.5" y="71.3">DTR</text>
<text x="81.6" y="68.8">CTS</text>
<text x="101.5" y="67.5">GND</text>
<text x="118.1" y="69.4">SMD_4.6x2.8mm_h1.9mm</text>
<text x="128.1" y="66.9">SW1</text>
<text x="205.6" y="68.8">RST</text>
<text x="216.1" y="70.5" transform="rotate(-90 216.1 70.5)">VBAT</text>
<text x="221.2" y="69.7" transform="rotate(-90 221.2 69.7)">VDD</text>
<text x="223.7" y="69.7" transform="rotate(-90 223.7 69.7)">VDD</text>
<text x="226.3" y="70.8" transform="rotate(-90 226.3 70.8)">VDDA</text>
<text x="228.8" y="68.8">PA0</text>
<text x="228.8" y="71.3">PA1</text>
<text x="79" y="73.8" transform="rotate(-90 79 73.8)">GND</text>
<text x="81.6" y="73.9">RTS</text>
<text x="113" y="73.3">R6</text>
<text x="119.4" y="73.3">1k</text>
<text x="205.6" y="73.9">BOOT0</text>
<text x="218.7" y="73.7" transform="rotate(-90 218.7 73.7)">VDD_VIO</text>
<text x="228.8" y="73.9">PA2</text>
<text x="228.8" y="76.4">PA3</text>
<text x="19.3" y="82.8">0.1uF</text>
<text x="40.3" y="82.8">U4</text>
<text x="76.1" y="81.5">GND</text>
<text x="129.8" y="82.5" transform="rotate(-90 129.8 82.5)">C24</text>
<text x="205.6" y="79">OSC_IN</text>
<text x="205.6" y="81.5">OSC_OUT</text>
<text x="228.8" y="79">PA4</text>
<text x="228.8" y="81.5">PA5</text>
<text x="21.4" y="85.3">C9</text>
<text x="24.6" y="87.9">GND</text>
<text x="40.3" y="85.3">MCP73831</text>
<text x="41.2" y="89.1">V</text>
<text x="110.4" y="85.3">GND</text>
<text x="132.9" y="85.1" transform="rotate(-90 132.9 85.1)">100nf</text>
<text x="141.6" y="89.8">R11</text>
<text x="148.6" y="89.8">1k</text>
<text x="151.7" y="87.2">12MHz</text>
<text x="153.7" y="84.7">Y1</text>
<text x="205.6" y="86.6">PC13</text>
<text x="205.6" y="89.1">PC14</text>
<text x="228.8" y="84">PA6</text>
<text x="228.8" y="86.6">PA7</text>
<text x="228.8" y="89.1">PA8</text>
<text x="31" y="95.5">STAT</text>
<text x="39" y="95.4" transform="rotate(-90 39 95.4)">GND VIN</text>
<text x="39.9" y="95.5">PROG</text>
<text x="144.4" y="94.2">15pF</text>
<text x="162.6" y="93.6">C26</text>
<text x="205.6" y="91.7">PC15</text>
<text x="227.6" y="94.2">PA10</text>
<text x="228.8" y="91.7">PA9</text>
<text x="30.1" y="99.8" transform="rotate(-90 30.1 99.8)">R92k</text>
<text x="51.7" y="100.9" transform="rotate(-90 51.7 100.9)">2k</text>
<text x="66" y="99.9">C10</text>
<text x="71" y="97.4">Undefined_5V</text>
<text x="92.7" y="100.6">Q1</text>
<text x="144.1" y="96.7">C25</text>
<text x="161.3" y="96.1">15pF</text>
<text x="205.6" y="96.7">PB0</text>
<text x="205.6" y="99.3">PB1</text>
<text x="205.6" y="101.8">PB2</text>
<text x="226.5" y="101.8">SWDIO</text>
<text x="227.6" y="96.7">PA11</text>
<text x="227.6" y="99.3">PA12</text>
<text x="36.1" y="104.4">GND</text>
<text x="51.7" y="104.2" transform="rotate(-90 51.7 104.2)">R5</text>
<text x="65.4" y="102.5">4.7uF</text>
<text x="80.2" y="107.8" transform="rotate(-90 80.2 107.8)">100k</text>
<text x="92.7" y="103.1">AO3401A</text>
<text x="152.9" y="102.5">GND</text>
<text x="205.6" y="104.4">PB3</text>
<text x="205.6" y="106.9">PB4</text>
<text x="226.1" y="104.4">SWCLK</text>
<text x="227.6" y="106.9">PA15</text>
<text x="24.2" y="112.6">J6</text>
<text x="24.6" y="108.2">GND</text>
<text x="46.2" y="110.1">GND</text>
<text x="61.5" y="112.6">GND</text>
<text x="80.2" y="113.7" transform="rotate(-90 80.2 113.7)">R8</text>
<text x="205.6" y="109.4">PB5</text>
<text x="205.6" y="112">PB6</text>
<text x="18.4" y="115.2">JST_2mm_LiPo</text>
<text x="75.4" y="119">GND</text>
<text x="205.6" y="114.5">PB7</text>
<text x="205.6" y="117.1">PB8</text>
<text x="205.6" y="119.6">PB9</text>
<text x="35.4" y="121.5">GND</text>
<text x="205.6" y="122.1">PB10</text>
<text x="205.6" y="124.7">PB11</text>
<text x="205.6" y="127.2">PB12</text>
<text x="205.6" y="129.8">PB13</text>
<text x="205.6" y="132.3">PB14</text>
<text x="205.6" y="134.8">PB15</text>
<text x="218.7" y="138.6" transform="rotate(-90 218.7 138.6)">VSS</text>
<text x="221.2" y="138.6" transform="rotate(-90 221.2 138.6)">VSSA</text>
<text x="222.5" y="141.8">U5</text>
<text x="22.4" y="149.5">Qwiic_RA</text>
<text x="25.5" y="146.9">J3</text>
<text x="215.8" y="149.5">GND</text>
<text x="222.5" y="144.4">CH32V203CxTx</text>
<text x="40.5" y="154.5">GND</text>
<text x="45.5" y="152">3.3V</text>
<text x="23.6" y="167.2">J5</text>
<text x="18.9" y="169.8">Conn_01x04</text>
<text x="30.9" y="169.1">3.3V</text>
<text x="131.5" y="177.4">5V</text>
<text x="30.3" y="184.4">GND</text>
<text x="161.2" y="185">GND</text>
<text x="99.1" y="190.7">J7</text>
<text x="144.2" y="190.1">J4</text>
<text x="94.5" y="193.3">Conn_01x18</text>
<text x="139.5" y="192.6">Conn_01x11</text>
</g>
<g font-size="1.3" fill="#840084">
<text x="89.9" y="17.4">VMax:</text>
<text x="96.4" y="17.4">5.5V</text>
<text x="89" y="19.9">IMax:</text>
<text x="95" y="19.9">600mA</text>
</g>
<g font-size="1.3" fill="#a90000">
<text x="38.1" y="22.6">VBUS</text>
<text x="88.2" y="23.2">1</text>
<text x="100.9" y="23.2">5</text>
<text x="128" y="21.7" transform="rotate(-90 128 21.7)">4</text>
<text x="88.2" y="25.8">3</text>
<text x="121.2" y="27.1">3</text>
<text x="133.9" y="27.1">1</text>
<text x="39.4" y="31.5">A6</text>
<text x="39.4" y="34">A7</text>
<text x="95" y="33.1" transform="rotate(-90 95 33.1)">2</text>
<text x="128" y="34.4" transform="rotate(-90 128 34.4)">2</text>
<text x="39.4" y="40.4">A5</text>
<text x="39.3" y="42.9">B5</text>
<text x="20.1" y="50.2" transform="rotate(-90 20.1 50.2)">S</text>
<text x="27.7" y="51.6" transform="rotate(-90 27.7 51.6)">GND</text>
<text x="67.9" y="62.6">10</text>
<text x="77.9" y="61" transform="rotate(-90 77.9 61)">7</text>
<text x="86.3" y="62.6">8</text>
<text x="86.3" y="65.2">9</text>
<text x="215" y="64.8" transform="rotate(-90 215 64.8)">1</text>
<text x="217.6" y="65.4" transform="rotate(-90 217.6 65.4)">24</text>
<text x="220.1" y="65.4" transform="rotate(-90 220.1 65.4)">36</text>
<text x="222.6" y="65.4" transform="rotate(-90 222.6 65.4)">48</text>
<text x="225.2" y="64.8" transform="rotate(-90 225.2 64.8)">9</text>
<text x="68.5" y="67.7">1</text>
<text x="68.5" y="70.2">2</text>
<text x="86.3" y="67.7">5</text>
<text x="86.3" y="70.2">6</text>
<text x="203.1" y="67.7">7</text>
<text x="233" y="67.7">10</text>
<text x="233" y="70.2">11</text>
<text x="77.9" y="76.3" transform="rotate(-90 77.9 76.3)">3</text>
<text x="86.3" y="72.8">4</text>
<text x="202.5" y="72.8">44</text>
<text x="203.1" y="77.9">5</text>
<text x="233" y="72.8">12</text>
<text x="233" y="75.3">13</text>
<text x="233" y="77.9">14</text>
<text x="203.1" y="80.4">6</text>
<text x="233" y="80.4">15</text>
<text x="233" y="82.9">16</text>
<text x="37.8" y="86.4" transform="rotate(-90 37.8 86.4)">4</text>
<text x="46.3" y="88">3</text>
<text x="203.1" y="85.5">2</text>
<text x="203.1" y="88">3</text>
<text x="233" y="85.5">17</text>
<text x="233" y="88">29</text>
<text x="28.5" y="94.4">1</text>
<text x="46.3" y="94.4">5</text>
<text x="202.5" y="95.6">18</text>
<text x="203.1" y="90.6">4</text>
<text x="233" y="90.6">30</text>
<text x="233" y="93.1">31</text>
<text x="233" y="95.6">32</text>
<text x="37.8" y="97.9" transform="rotate(-90 37.8 97.9)">2</text>
<text x="81.8" y="100.7">1</text>
<text x="88.6" y="97.9" transform="rotate(-90 88.6 97.9)">3</text>
<text x="202.5" y="98.2">19</text>
<text x="202.5" y="100.7">20</text>
<text x="233" y="98.2">33</text>
<text x="233" y="100.7">34</text>
<text x="88.6" y="105.5" transform="rotate(-90 88.6 105.5)">2</text>
<text x="202.5" y="103.3">39</text>
<text x="202.5" y="105.8">40</text>
<text x="233" y="103.3">37</text>
<text x="233" y="105.8">38</text>
<text x="202.5" y="108.3">41</text>
<text x="202.5" y="110.9">42</text>
<text x="202.5" y="113.4">43</text>
<text x="202.5" y="116">45</text>
<text x="202.5" y="118.5">46</text>
<text x="202.5" y="121">21</text>
<text x="202.5" y="123.6">22</text>
<text x="202.5" y="126.1">25</text>
<text x="202.5" y="128.7">26</text>
<text x="202.5" y="131.2">27</text>
<text x="202.5" y="133.7">28</text>
<text x="217.6" y="141.6" transform="rotate(-90 217.6 141.6)">23</text>
<text x="220.1" y="141" transform="rotate(-90 220.1 141)">8</text>
<text x="32.3" y="152.1">1</text>
<text x="32.3" y="154.7">2</text>
<text x="32.3" y="157.2">3</text>
<text x="32.3" y="159.8">4</text>
<text x="27.2" y="171.8">4</text>
<text x="27.2" y="179.5">1</text>
<text x="27.2" y="176.9">2</text>
<text x="27.2" y="174.4">3</text>
<text x="78.5" y="184.2" transform="rotate(-90 78.5 184.2)">18</text>
<text x="81" y="184.2" transform="rotate(-90 81 184.2)">17</text>
<text x="83.6" y="184.2" transform="rotate(-90 83.6 184.2)">16</text>
<text x="86.1" y="184.2" transform="rotate(-90 86.1 184.2)">15</text>
<text x="88.6" y="184.2" transform="rotate(-90 88.6 184.2)">14</text>
<text x="91.2" y="184.2" transform="rotate(-90 91.2 184.2)">13</text>
<text x="93.7" y="184.2" transform="rotate(-90 93.7 184.2)">12</text>
<text x="96.3" y="184.2" transform="rotate(-90 96.3 184.2)">11</text>
<text x="98.8" y="184.2" transform="rotate(-90 98.8 184.2)">10</text>
<text x="101.3" y="183.6" transform="rotate(-90 101.3 183.6)">9</text>
<text x="103.9" y="183.6" transform="rotate(-90 103.9 183.6)">8</text>
<text x="106.4" y="183.6" transform="rotate(-90 106.4 183.6)">7</text>
<text x="109" y="183.6" transform="rotate(-90 109 183.6)">6</text>
<text x="111.5" y="183.6" transform="rotate(-90 111.5 183.6)">5</text>
<text x="114" y="183.6" transform="rotate(-90 114 183.6)">4</text>
<text x="116.6" y="183.6" transform="rotate(-90 116.6 183.6)">3</text>
<text x="119.1" y="183.6" transform="rotate(-90 119.1 183.6)">2</text>
<text x="121.7" y="183.6" transform="rotate(-90 121.7 183.6)">1</text>
<text x="132.5" y="183.6" transform="rotate(-90 132.5 183.6)">11</text>
<text x="135" y="183.6" transform="rotate(-90 135 183.6)">10</text>
<text x="137.5" y="183" transform="rotate(-90 137.5 183)">9</text>
<text x="140.1" y="183" transform="rotate(-90 140.1 183)">8</text>
<text x="142.6" y="183" transform="rotate(-90 142.6 183)">7</text>
<text x="145.2" y="183" transform="rotate(-90 145.2 183)">6</text>
<text x="147.7" y="183" transform="rotate(-90 147.7 183)">5</text>
<text x="150.2" y="183" transform="rotate(-90 150.2 183)">4</text>
<text x="152.8" y="183" transform="rotate(-90 152.8 183)">3</text>
<text x="155.3" y="183" transform="rotate(-90 155.3 183)">2</text>
<text x="157.9" y="183" transform="rotate(-90 157.9 183)">1</text>
</g>
<g font-size="1.3" fill="#725600">
<text x="79.6" y="20.1" transform="rotate(-90 79.6 20.1)">VBAT_IN</text>
<text x="59.3" y="86.8" transform="rotate(-90 59.3 86.8)">VBAT</text>
<text x="89.8" y="91.2" transform="rotate(-90 89.8 91.2)">VBAT</text>
<text x="89.8" y="115" transform="rotate(-90 89.8 115)">VBAT_IN</text>
<text x="136.1" y="178.9" transform="rotate(-90 136.1 178.9)">VBAT</text>
</g>
<g font-size="1" fill="#840000">
<text x="24.7" y="122.6">+</text>
<text x="24.7" y="120.1">-</text>
<text x="26.9" y="153.1">GND</text>
<text x="27.1" y="155.7">3V3</text>
<text x="27" y="158.2">SDA</text>
<text x="27.1" y="160.7">SCL</text>
</g>
<text font-size=".8" fill="#840000" x="129.3" y="32.1">RGB</text>
<text font-size=".8" fill="#006464" x="42.5" y="89.3">BAT</text>
</svg>
